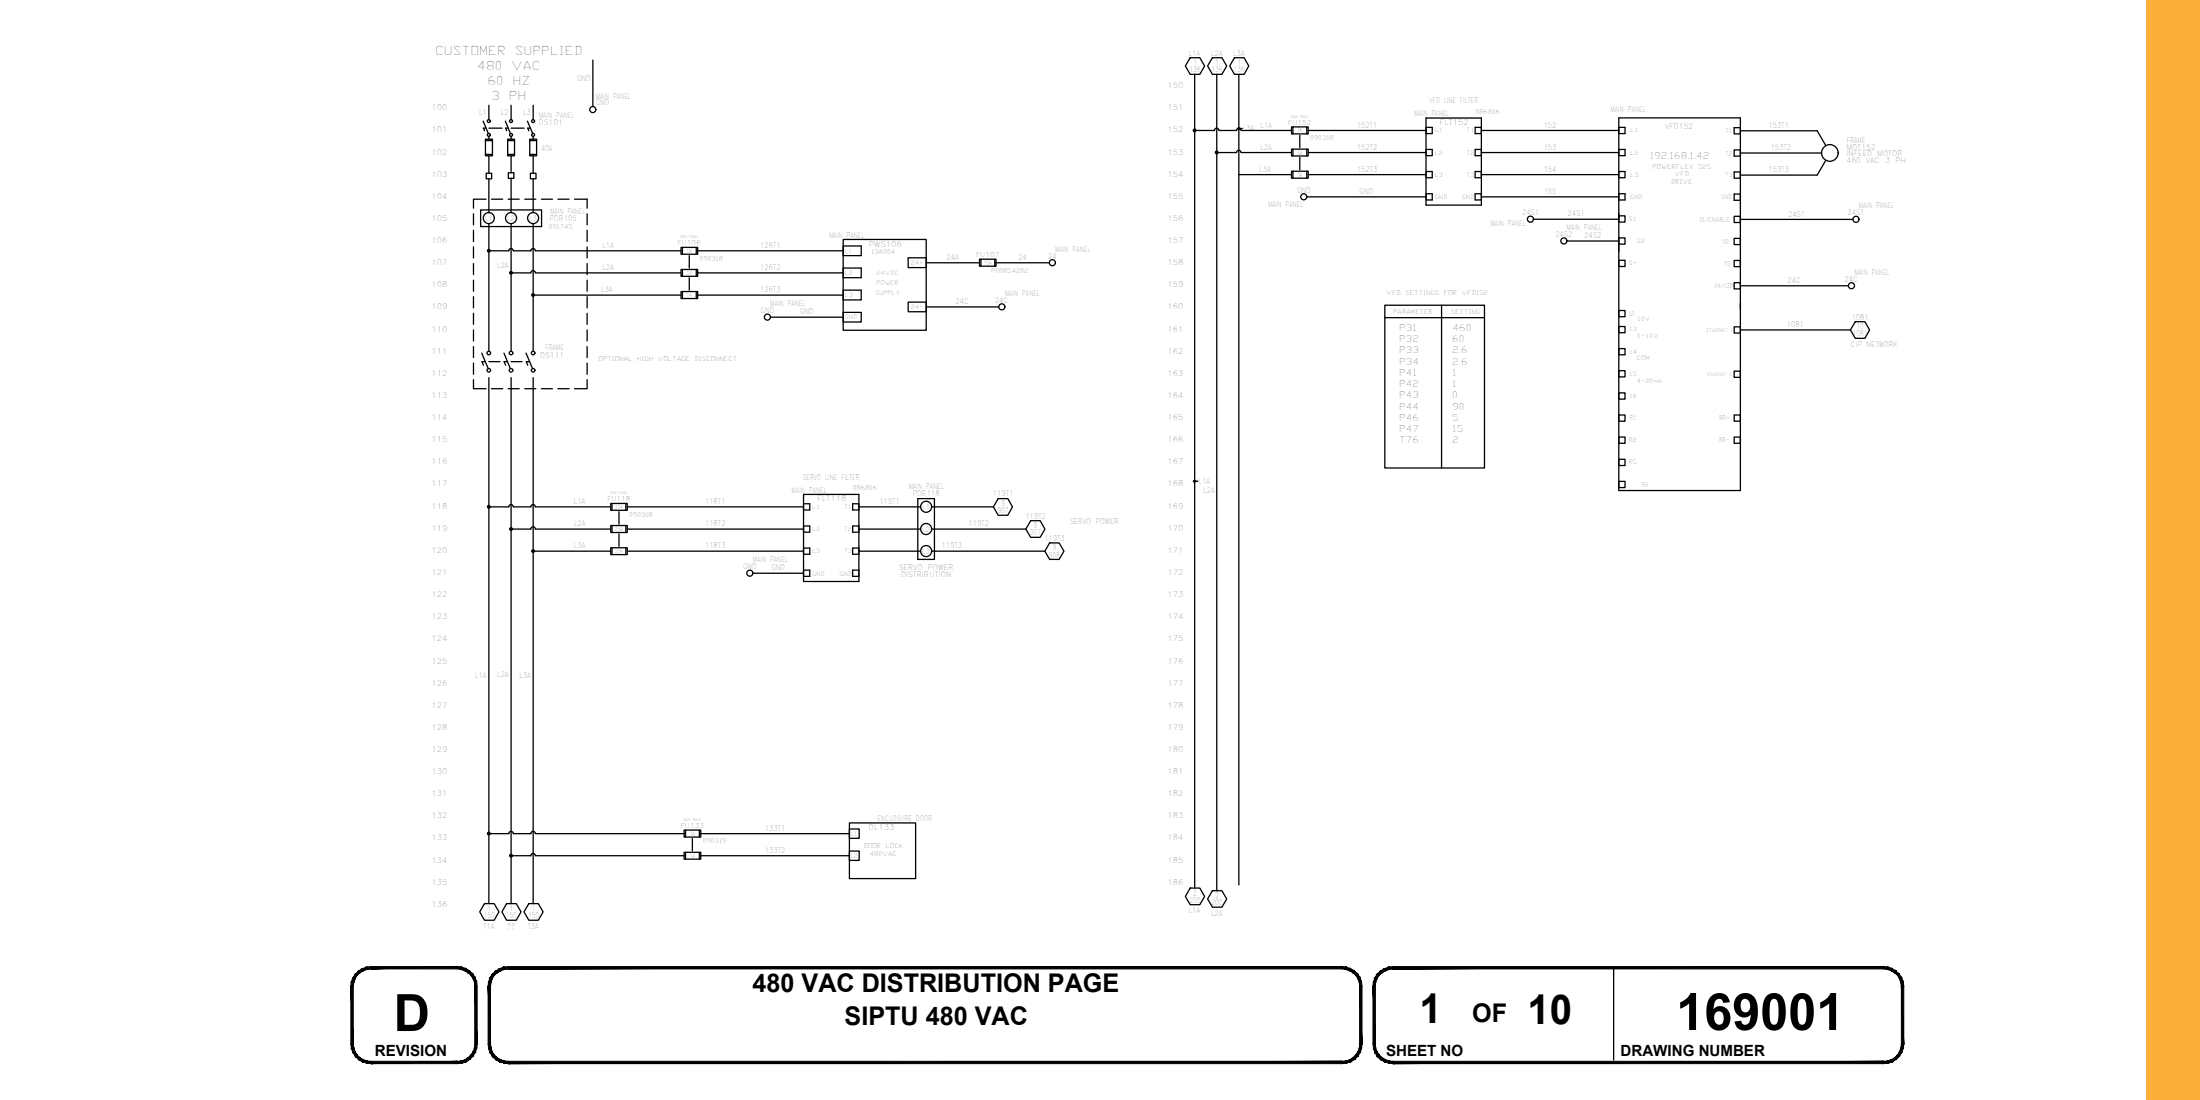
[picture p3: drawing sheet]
<svg xmlns="http://www.w3.org/2000/svg" width="432mm" height="216mm" viewBox="0 0 432 216" stroke-linecap="round" stroke-linejoin="round" font-family="sans-serif">
<!-- layer: Layer 1 -->
<path d="M421.2 0h10.6v215.9h-10.6z" fill="#fbb03b"/>
<g fill="#000">
<path d="M68.9 193.6l.4 11.4v-11.4zM68.9 193.6l.4 11.4h-.4z"/>
<path d="M72 189.8l.8-.1v.5zM72 189.8l.1 .5 .7-.1zM71.1 190.1l.9-.3 .1 .5zM71.1 190.1l.2 .4 .8-.2zM70.4 190.6l.7-.5 .2 .4zM70.4 190.6l.2 .3 .7-.4zM69.8 191.2l.6-.6 .2 .3zM69.8 191.2l.3 .2 .5-.5zM69.8 191.2l.3 .2-.8 .5zM69.3 191.9l.4 .2 .4-.7zM69.3 191.9l.4 .2-.7 .6zM69 192.7l.4 .1 .3-.7zM69 192.7l.4 .1-.5 .8zM69.4 192.8l-.5 .8h.4z"/>
<path d="M72.8 190.2h16.9v-.5zM72.8 189.7h16.9l-16.9 .5z"/>
<path d="M93.5 192.7l.2 .9h-.5zM93.1 192.8l.1 .8 .3-.9zM93.3 191.9l.2 .8-.4 .1zM92.9 192.1l.2 .7 .2-.9zM92.8 191.2l.5 .7-.4 .2zM92.4 191.4l.5 .7-.1-.9zM92.2 190.6l.6 .6-.4 .2zM92.2 190.6l-.3 .3 .5 .5zM91.4 190.1l.8 .5-.3 .3zM91.4 190.1l-.2 .4 .7 .4zM90.6 189.8l.8 .3-.2 .4zM90.6 189.8l-.1 .5 .7 .2zM89.7 189.7l.9 .1-.1 .5zM89.7 189.7v.5l.8 .1z"/>
<path d="M93.2 193.6l.5 11.4v-11.4zM93.2 193.6l.5 11.4h-.5z"/>
<path d="M95.8 193.6l.5 11.4v-11.4zM95.8 193.6l.5 11.4h-.5z"/>
<path d="M98.9 189.8l.9-.1v.5zM98.9 189.8l.1 .5 .8-.1zM98.1 190.1l.8-.3 .1 .5zM98.1 190.1l.2 .4 .7-.2zM97.3 190.6l.8-.5 .2 .4zM97.3 190.6l.3 .3 .7-.4zM96.6 191.2l.7-.6 .3 .3zM96.6 191.2l.4 .2 .6-.5zM96.6 191.2l.4 .2-.8 .5zM96.2 191.9l.4 .2 .4-.7zM96.2 191.9l.4 .2-.7 .6zM95.9 192.7l.5 .1 .2-.7zM95.9 192.7l.5 .1-.6 .8zM96.4 192.8l-.6 .8h.5z"/>
<path d="M99.8 190.2h163.6v-.5zM99.8 189.7h163.6l-163.6 .5z"/>
<path d="M267.2 192.7l.1 .9h-.4zM266.8 192.8l.1 .8 .3-.9zM267 191.9l.2 .8-.4 .1zM266.5 192.1l.3 .7 .2-.9zM266.5 191.2l.5 .7-.5 .2zM266.1 191.4l.4 .7v-.9zM265.9 190.6l.6 .6-.4 .2zM265.9 190.6l-.4 .3 .6 .5zM265.1 190.1l.8 .5-.4 .3zM265.1 190.1l-.2 .4 .6 .4zM264.2 189.8l.9 .3-.2 .4zM264.2 189.8l-.1 .5 .8 .2zM263.4 189.7l.8 .1-.1 .5zM263.4 189.7v.5l.7 .1z"/>
<path d="M266.9 193.6l.4 11.4v-11.4zM266.9 193.6l.4 11.4h-.4z"/>
<path d="M269.5 193.6l.4 11.4v-11.4zM269.5 193.6l.4 11.4h-.4z"/>
<path d="M272.6 189.8l.8-.1v.5zM272.6 189.8l.1 .5 .7-.1zM271.7 190.1l.9-.3 .1 .5zM271.7 190.1l.2 .4 .8-.2zM270.9 190.6l.8-.5 .2 .4zM270.9 190.6l.4 .3 .6-.4zM270.3 191.2l.6-.6 .4 .3zM270.3 191.2l.4 .2 .6-.5zM270.3 191.2l.4 .2-.9 .5zM269.8 191.9l.5 .2 .4-.7zM269.8 191.9l.5 .2-.7 .6zM269.6 192.7l.4 .1 .3-.7zM269.6 192.7l.4 .1-.5 .8zM270 192.8l-.5 .8h.4z"/>
<path d="M273.4 190.2h96.3v-.5zM273.4 189.7h96.3l-96.3 .5z"/>
<path d="M373.6 192.7l.1 .9h-.5zM373.1 192.8l.1 .8 .4-.9zM373.2 191.9l.4 .8-.5 .1zM372.8 192.1l.3 .7 .1-.9zM372.8 191.2l.4 .7-.4 .2zM372.5 191.4l.3 .7v-.9zM372.1 190.6l.7 .6-.3 .2zM372.1 190.6l-.2 .3 .6 .5zM371.4 190.1l.7 .5-.2 .3zM371.4 190.1l-.2 .4 .7 .4zM370.6 189.8l.8 .3-.2 .4zM370.6 189.8l-.1 .5 .7 .2zM369.7 189.7l.9 .1-.1 .5zM369.7 189.7v.5l.8 .1z"/>
<path d="M373.2 193.6l.5 11.4v-11.4zM373.2 193.6l.5 11.4h-.5z"/>
<path d="M68.9 205h.4l-.3 .8zM69.3 205l-.3 .8 .4-.1zM69 205.8l.4-.1-.1 .9zM69.4 205.7l-.1 .9 .4-.2zM69.3 206.6l.4-.2 .1 .9zM69.7 206.4l.1 .9 .3-.3zM69.8 207.3l.3-.3 .3 1zM70.1 207l.3 1 .2-.4zM70.6 207.6l.5 .8-.7-.4zM70.6 207.6l.5 .8 .2-.4zM71.3 208l.7 .7-.9-.3zM71.3 208l.7 .7 .1-.4zM72.1 208.3l.7 .5-.8-.1zM72.1 208.3l.7 .5v-.5z"/>
<path d="M89.7 208.3l.9 .4-.9 .1zM89.7 208.3l.9 .4-.1-.4zM90.5 208.3l.9 .1-.8 .3zM90.5 208.3l.9 .1-.2-.4zM91.2 208h1l-.8 .4zM91.2 208h1l-.3-.4zM91.9 207.6l.9-.3-.6 .7zM91.9 207.6l.9-.3-.4-.3zM92.4 207l.9-.4-.5 .7zM92.9 206.4l-.5 .6 .9-.4zM92.9 206.4l.6-.6-.2 .8zM93.1 205.7l-.2 .7 .6-.6zM93.7 205l-.2 .8-.4-.1zM93.2 205l-.1 .7 .6-.7z"/>
<path d="M72.8 208.8h16.9v-.5zM72.8 208.3h16.9l-16.9 .5z"/>
<path d="M95.8 205h.5l-.4 .8zM96.3 205l-.4 .8 .5-.1zM95.9 205.8l.5-.1-.2 .9zM96.4 205.7l-.2 .9 .4-.2zM96.2 206.6l.4-.2v.9zM96.6 206.4v.9l.4-.3zM96.6 207.3l.4-.3 .3 1zM97 207l.3 1 .3-.4zM97.6 207.6l.5 .8-.8-.4zM97.6 207.6l.5 .8 .2-.4zM98.3 208l.6 .7-.8-.3zM98.3 208l.6 .7 .1-.4zM99 208.3l.8 .5-.9-.1zM99 208.3l.8 .5v-.5z"/>
<path d="M263.4 208.3l.8 .4-.8 .1zM263.4 208.3l.8 .4-.1-.4zM264.1 208.3l1 .1-.9 .3zM264.1 208.3l1 .1-.2-.4zM264.9 208h1l-.8 .4zM264.9 208h1l-.4-.4zM265.5 207.6l1-.3-.6 .7zM265.5 207.6l1-.3-.4-.3zM266.1 207l.9-.4-.5 .7zM266.5 206.4l-.4 .6 .9-.4zM266.5 206.4l.7-.6-.2 .8zM266.8 205.7l-.3 .7 .7-.6zM267.3 205l-.1 .8-.4-.1zM266.9 205l-.1 .7 .5-.7z"/>
<path d="M99.8 208.8h163.6v-.5zM99.8 208.3h163.6l-163.6 .5z"/>
<path d="M269.5 205h.4l-.3 .8zM269.9 205l-.3 .8 .4-.1zM269.6 205.8l.4-.1-.2 .9zM270 205.7l-.2 .9 .5-.2zM269.8 206.6l.5-.2v.9zM270.3 206.4v.9l.4-.3zM270.3 207.3l.4-.3 .2 1zM270.7 207l.2 1 .4-.4zM271.3 207.6l.4 .8-.8-.4zM271.3 207.6l.4 .8 .2-.4zM271.9 208l.7 .7-.9-.3zM271.9 208l.7 .7 .1-.4zM272.7 208.3l.7 .5-.8-.1zM272.7 208.3l.7 .5v-.5z"/>
<path d="M369.7 208.3l.9 .4-.9 .1zM369.7 208.3l.9 .4-.1-.4zM370.5 208.3l.9 .1-.8 .3zM370.5 208.3l.9 .1-.2-.4zM371.2 208h.9l-.7 .4zM371.2 208h.9l-.2-.4zM371.9 207.6l.9-.3-.7 .7zM371.9 207.6l.9-.3-.3-.3zM372.5 207l.7-.4-.4 .7zM372.8 206.4l-.3 .6 .7-.4zM372.8 206.4l.8-.6-.4 .8zM373.1 205.7l-.3 .7 .8-.6zM373.7 205l-.1 .8-.5-.1zM373.2 205l-.1 .7 .6-.7z"/>
<path d="M273.4 208.8h96.3v-.5zM273.4 208.3h96.3l-96.3 .5z"/>
</g>
<g fill="none" stroke="#000" stroke-width=".2">
<path d="M68.9 193.6h.4v11.4zM68.9 193.6l.4 11.4h-.4zM69 192.7l.7-.6-.3 .7zM69 192.7l.4 .1-.5 .8zM69.3 191.9l.8-.5-.4 .7zM69.3 191.9l.4 .2-.7 .6zM69.4 192.8l-.1 .8h-.4zM69.8 191.2l.6-.6 .2 .3zM69.8 191.2l.8-.3-.5 .5zM69.8 191.2l.3 .2-.8 .5zM70.4 190.6l.7-.5 .2 .4zM70.4 190.6l.9-.1-.7 .4z"/>
<path d="M71.1 190.1l.9-.3 .1 .5zM71.1 190.1l1 .2-.8 .2zM72 189.8l.8-.1v.5zM72 189.8l.8 .4-.7 .1zM72.8 190.2l16.9-.5v.5zM72.8 189.7h16.9l-16.9 .5zM89.7 189.7l.9 .1-.1 .5zM89.7 189.7l.8 .6-.8-.1zM90.6 189.8l.8 .3-.2 .4zM90.6 189.8l.6 .7-.7-.2zM91.4 190.1l.8 .5-.3 .3zM91.4 190.1l.5 .8-.7-.4z"/>
<path d="M92.2 190.6l.6 .6-.4 .2zM92.2 190.6l.2 .8-.5-.5zM92.4 191.4l.4-.2 .1 .9zM92.8 191.2l.5 .7-.4 .2zM92.9 192.1l.4-.2-.2 .9zM93.1 192.8l.4-.1-.3 .9zM93.2 193.6h.5v11.4zM93.2 193.6l.5 11.4h-.5zM93.3 191.9l.2 .8-.4 .1zM93.5 192.7l.2 .9h-.5zM95.8 193.6h.5v11.4zM95.8 193.6l.5 11.4h-.5z"/>
<path d="M95.9 192.7l.7-.6-.2 .7zM95.9 192.7l.5 .1-.6 .8zM96.2 191.9l.8-.5-.4 .7zM96.2 191.9l.4 .2-.7 .6zM96.4 192.8l-.1 .8h-.5zM96.6 191.2l.7-.6 .3 .3zM96.6 191.2l1-.3-.6 .5zM96.6 191.2l.4 .2-.8 .5zM97.3 190.6l.8-.5 .2 .4zM97.3 190.6l1-.1-.7 .4zM98.1 190.1l.8-.3 .1 .5zM98.1 190.1l.9 .2-.7 .2z"/>
<path d="M98.9 189.8l.9-.1v.5zM98.9 189.8l.9 .4-.8 .1zM99.8 190.2l163.6-.5v.5zM99.8 189.7h163.6l-163.6 .5zM263.4 189.7l.8 .1-.1 .5zM263.4 189.7l.7 .6-.7-.1zM264.2 189.8l.9 .3-.2 .4zM264.2 189.8l.7 .7-.8-.2zM265.1 190.1l.8 .5-.4 .3zM265.1 190.1l.4 .8-.6-.4zM265.9 190.6l.6 .6-.4 .2zM265.9 190.6l.2 .8-.6-.5z"/>
<path d="M266.1 191.4l.4-.2v.9zM266.5 191.2l.5 .7-.5 .2zM266.5 192.1l.5-.2-.2 .9zM266.8 192.8l.4-.1-.3 .9zM266.9 193.6h.4v11.4zM266.9 193.6l.4 11.4h-.4zM267 191.9l.2 .8-.4 .1zM267.2 192.7l.1 .9h-.4zM269.5 193.6h.4v11.4zM269.5 193.6l.4 11.4h-.4zM269.6 192.7l.7-.6-.3 .7zM269.6 192.7l.4 .1-.5 .8z"/>
<path d="M269.8 191.9l.9-.5-.4 .7zM269.8 191.9l.5 .2-.7 .6zM270 192.8l-.1 .8h-.4zM270.3 191.2l.6-.6 .4 .3zM270.3 191.2l1-.3-.6 .5zM270.3 191.2l.4 .2-.9 .5zM270.9 190.6l.8-.5 .2 .4zM270.9 190.6l1-.1-.6 .4zM271.7 190.1l.9-.3 .1 .5zM271.7 190.1l1 .2-.8 .2zM272.6 189.8l.8-.1v.5zM272.6 189.8l.8 .4-.7 .1z"/>
<path d="M273.4 190.2l96.3-.5v.5zM273.4 189.7h96.3l-96.3 .5zM369.7 189.7l.9 .1-.1 .5zM369.7 189.7l.8 .6-.8-.1zM370.6 189.8l.8 .3-.2 .4zM370.6 189.8l.6 .7-.7-.2zM371.4 190.1l.7 .5-.2 .3zM371.4 190.1l.5 .8-.7-.4zM372.1 190.6l.7 .6-.3 .2zM372.1 190.6l.4 .8-.6-.5zM372.5 191.4l.3-.2v.9zM372.8 191.2l.4 .7-.4 .2z"/>
<path d="M372.8 192.1l.4-.2-.1 .9zM373.1 192.8l.5-.1-.4 .9zM373.2 193.6h.5v11.4zM373.2 193.6l.5 11.4h-.5zM373.2 191.9l.4 .8-.5 .1zM373.6 192.7l.1 .9h-.5zM68.9 205h.4l-.3 .8zM69 205.8l.4-.1-.1 .9zM69.3 206.6l.4-.2 .1 .9zM69.3 205l.1 .7-.4 .1zM69.4 205.7l.3 .7-.4 .2zM69.7 206.4l.4 .6-.3 .3z"/>
<path d="M69.8 207.3l.3-.3 .3 1zM70.1 207l.5 .6-.2 .4zM70.6 207.6l.5 .8-.7-.4zM70.6 207.6l.7 .4-.2 .4zM71.3 208l.7 .7-.9-.3zM71.3 208l.8 .3-.1 .4zM72.1 208.3l.7 .5-.8-.1zM72.1 208.3h.7v.5zM72.8 208.8l16.9-.5v.5zM72.8 208.3h16.9l-16.9 .5zM89.7 208.3l.9 .4-.9 .1zM89.7 208.3h.8l.1 .4z"/>
<path d="M90.5 208.3l.9 .1-.8 .3zM90.5 208.3l.7-.3 .2 .4zM91.2 208h1l-.8 .4zM91.2 208l.7-.4 .3 .4zM91.9 207.6l.9-.3-.6 .7zM91.9 207.6l.5-.6 .4 .3zM92.4 207l.9-.4-.5 .7zM92.9 206.4l.4 .2-.9 .4zM92.9 206.4l.6-.6-.2 .8zM93.1 205.7l.4 .1-.6 .6zM93.2 205h.5l-.6 .7zM93.7 205l-.2 .8-.4-.1z"/>
<path d="M95.8 205h.5l-.4 .8zM95.9 205.8l.5-.1-.2 .9zM96.2 206.6l.4-.2v.9zM96.3 205l.1 .7-.5 .1zM96.4 205.7l.2 .7-.4 .2zM96.6 206.4l.4 .6-.4 .3zM96.6 207.3l.4-.3 .3 1zM97 207l.6 .6-.3 .4zM97.6 207.6l.5 .8-.8-.4zM97.6 207.6l.7 .4-.2 .4zM98.3 208l.6 .7-.8-.3zM98.3 208l.7 .3-.1 .4z"/>
<path d="M99 208.3l.8 .5-.9-.1zM99 208.3h.8v.5zM99.8 208.8l163.6-.5v.5zM99.8 208.3h163.6l-163.6 .5zM263.4 208.3l.8 .4-.8 .1zM263.4 208.3h.7l.1 .4zM264.1 208.3l1 .1-.9 .3zM264.1 208.3l.8-.3 .2 .4zM264.9 208h1l-.8 .4zM264.9 208l.6-.4 .4 .4zM265.5 207.6l1-.3-.6 .7zM265.5 207.6l.6-.6 .4 .3z"/>
<path d="M266.1 207l.9-.4-.5 .7zM266.5 206.4l.5 .2-.9 .4zM266.5 206.4l.7-.6-.2 .8zM266.8 205.7l.4 .1-.7 .6zM266.9 205h.4l-.5 .7zM267.3 205l-.1 .8-.4-.1zM269.5 205h.4l-.3 .8zM269.6 205.8l.4-.1-.2 .9zM269.8 206.6l.5-.2v.9zM269.9 205l.1 .7-.4 .1zM270 205.7l.3 .7-.5 .2zM270.3 206.4l.4 .6-.4 .3z"/>
<path d="M270.3 207.3l.4-.3 .2 1zM270.7 207l.6 .6-.4 .4zM271.3 207.6l.4 .8-.8-.4zM271.3 207.6l.6 .4-.2 .4zM271.9 208l.7 .7-.9-.3zM271.9 208l.8 .3-.1 .4zM272.7 208.3l.7 .5-.8-.1zM272.7 208.3h.7v.5zM273.4 208.8l96.3-.5v.5zM273.4 208.3h96.3l-96.3 .5zM369.7 208.3l.9 .4-.9 .1zM369.7 208.3h.8l.1 .4z"/>
<path d="M370.5 208.3l.9 .1-.8 .3zM370.5 208.3l.7-.3 .2 .4zM371.2 208h.9l-.7 .4zM371.2 208l.7-.4 .2 .4zM371.9 207.6l.9-.3-.7 .7zM371.9 207.6l.6-.6 .3 .3zM372.5 207l.7-.4-.4 .7zM372.8 206.4l.4 .2-.7 .4zM372.8 206.4l.8-.6-.4 .8zM373.1 205.7l.5 .1-.8 .6zM373.2 205h.5l-.6 .7zM373.7 205l-.1 .8-.5-.1z"/>
</g>
<g fill="none" stroke="#000" stroke-width=".25">
<path d="M116.4 11.8v9.1M233.6 11.3h1.9l.9 1.6-.9 1.7h-1.9l-.9-1.7zM234.5 14.6v159.7M238 11.3h1.8l1 1.6-1 1.7h-1.8l-1-1.7zM238.8 14.6v160.2M242.3 11.3h1.9l.9 1.6-.9 1.7h-1.9l-.9-1.7zM243.2 14.6v159.1M94.8 23.8l1.1 2.4M95.3 27.3h1.4v3.3h-1.4zM95.3 27.6h1.4M95.3 30.3h1.4M95.4 39.1h-2.5v1.8"/>
<path d="M95.4 25.2h-.5l.2 .5M95.4 34h1.1v1.1h-1.1zM96 20.7v2.8M96 26.8v.5M96 30.6v3.4M96 35.1v6.7M96 25.2h2.5M96.5 39.1h2.2M99.2 23.8l1 2.4M99.6 27.3h1.4v3.3h-1.4zM99.6 27.6h1.4M99.6 30.3h1.4"/>
<path d="M99.7 25.2h-.5l.3 .5M99.7 39.1h2.2M99.8 33.9h1.1v1.1h-1.1zM100.3 20.7v2.8M100.3 26.8v.5M100.3 30.6v3.3M100.3 35v6.8M100.3 25.2h2.6M103 39.1h2.2M103.5 23.8l1.1 2.4M104 27.6h1.3M104 30.3h1.3"/>
<path d="M104 27.3h1.3v3.3h-1.3zM104.1 25.2h-.5l.2 .5M104.1 34h1.1v1.1h-1.1zM104.6 20.7v2.8M104.6 26.8v.5M104.6 30.6v3.4M104.6 35.1v6.7M106.3 39.1h2.1M109.5 39.1h2.2M112.8 39.1h2.4v1.8M234.5 25.6h3.9a.44 .44 0 0 1 .4-.4 .44 .44 0 0 1 .4 .4h3.5M238.8 29.9h3.9"/>
<path d="M242.7 25.6a.44 .44 0 0 1 .4-.4 .44 .44 0 0 1 .5 .4M242.7 29.9a.44 .44 0 0 1 .4-.4 .44 .44 0 0 1 .5 .4M243.2 34.3h10.3M243.6 25.6h9.9M243.6 29.9h9.9M243.8 25.2l-.8-.1-.1 .1 .1 .2 .4-.1M253.5 24.9h3.3v1.4h-3.3zM253.5 29.3h3.3v1.3h-3.3zM253.5 33.6h3.3v1.4h-3.3zM253.8 24.9v1.4M253.8 29.3v1.3M253.8 33.6v1.4"/>
<path d="M255.1 26.6v2.4M255.1 30.9v2.4M256.5 24.9v1.4M256.5 29.3v1.3M256.5 33.6v1.4M256.5 38.6h23.4M256.8 25.6h23.1M256.8 29.9h23.1M256.8 34.3h23.1M279.9 23.2h10.9v17.1h-10.9zM279.9 38h1.2v1.2h-1.2zM279.9 29.3h1.2v1.3h-1.2z"/>
<path d="M279.9 33.7h1.2v1.2h-1.2zM279.9 25h1.2v1.2h-1.2M290.8 38.6h26.9M290.8 25.6h26.9M290.8 29.9h26.9M290.8 34.3h26.9M290.8 33.7h-1.3v1.2h1.3M290.8 29.3h-1.3v1.3h1.3M290.8 38h-1.3v1.2h1.3M290.8 25h-1.3v1.2h1.3M317.7 25h1.2v1.2h-1.2zM317.7 33.7h1.2v1.2h-1.2z"/>
<path d="M317.7 29.3h1.2v1.3h-1.2M317.7 38h1.2v1.2h-1.2M317.7 23.1h23.9v73.2h-23.9zM340.4 25.1h1.2v1.2h-1.2zM340.4 33.8h1.2v1.2h-1.2zM340.4 29.4h1.2v1.2h-1.2zM341.6 30h15.9M341.6 25.7h15.1l1.7 2.9M341.6 38.1h-1.2v1.2h1.2M358.4 31.4l-1.7 3h-15.1M92.9 42v2.1M92.9 45.2v2.2"/>
<path d="M92.9 48.5v2.1M92.9 51.7v2.2M92.9 55v2.2M92.9 58.2v2.2M94.3 41.2h12v3.3h-12zM96 43.9v25.1M96 49.2h3.9M99.9 49.2a.44 .44 0 0 1 .4-.4 .44 .44 0 0 1 .4 .4h3.5M100.3 43.9v25.1M100.3 53.6h3.9M104.2 49.2a.44 .44 0 0 1 .4-.4 .44 .44 0 0 1 .5 .4h28.6M104.2 53.5a.44 .44 0 0 1 .4-.4 .44 .44 0 0 1 .5 .4"/>
<path d="M104.6 43.9v25.1M104.6 57.9h29.1M105.1 53.6h28.6M115.2 42v2.1M115.2 45.2v2.2M115.2 48.5v2.1M115.2 51.7v2.2M115.2 55v2.2M115.2 58.2v2.2M133.7 48.6h3.2v1.3h-3.2zM133.7 52.9h3.2v1.3h-3.2zM133.7 57.2h3.2v1.4h-3.2z"/>
<path d="M133.9 48.6v1.3M133.9 52.9v1.3M133.9 57.2v1.4M135.3 50.2v2.4M135.3 54.5v2.4M136.7 48.6v1.3M136.7 52.9v1.3M136.7 57.2v1.4M136.9 49.2h28.6M136.9 53.6h28.6M136.9 57.9h28.6M165.5 47h16.3v17.8h-16.3z"/>
<path d="M165.5 56.9h3.5v2h-3.5zM165.5 48.3h3.5v1.9h-3.5zM165.5 52.6h3.5v1.9h-3.5zM178.2 59.3h3.6v1.9h-3.6zM178.2 50.6h3.6v1.9h-3.6zM181.8 51.6h10.5M192.3 50.9h3.2v1.3h-3.2zM192.5 50.9v1.3M195.2 50.9v1.3M195.5 51.6h10.5M271.8 59.9h19.6v32h-19.6zM282.9 59.9v32"/>
<path d="M301 43h16.7M307.6 47.3h10.1M317.7 51.1h1.2v1.2h-1.2zM317.7 46.7h1.2v1.2h-1.2zM317.7 42.4h1.2v1.2h-1.2zM340.4 55.5h1.2v1.2h-1.2zM340.4 51.1h1.2v1.2h-1.2zM341.6 42.5h-1.2v1.2h1.2M341.6 46.8h-1.2v1.2h1.2M341.6 43.1h22.1M341.6 56.1h21.2M92.9 61.5v2.2"/>
<path d="M92.9 64.8v2.1M92.9 68v2.2M92.9 71.3v2.2M92.9 74.5v1.8h2.5M94.5 69.3l1.3 3.1M95.2 71h-.6l.3 .7M96 74.1v103.3M96 71h2.1M96.5 76.3h2.2M98.9 69.3l1.3 3.1M99.6 71h-.7l.3 .7M99.7 76.3h2.2"/>
<path d="M100.3 74.1v103.3M100.3 71h2.2M103 76.3h2.2M103.2 69.3l1.3 3.1M103.9 71h-.6l.3 .7M104.6 74.1v103.3M106.3 76.3h2.1M109.5 76.3h2.2M115.2 74.5v1.8h-2.4M115.2 61.5v2.2M115.2 64.8v2.1M115.2 68v2.2"/>
<path d="M115.2 71.3v2.2M151.2 62.3h14.3M165.5 61.3h3.5v1.9h-3.5zM181.8 60.2h14.2M271.8 62.3h19.6M317.7 77.1h1.2v1.2h-1.2zM317.7 72.8h1.2v1.2h-1.2zM317.7 68.4h1.2v1.2h-1.2zM317.7 64.1h1.2v1.2h-1.2zM317.7 60.9h1.2v1.3h-1.2zM340.4 64.1h1.2v1.3h-1.2zM340.4 72.8h1.2v1.3h-1.2z"/>
<path d="M341.6 64.8h21.6M364.1 63.1h1.9l.9 1.7-.9 1.6h-1.9l-.9-1.6zM96 99.5h3.9M99.9 99.5a.44 .44 0 0 1 .4-.5 .44 .44 0 0 1 .4 .5h3.5M104.2 99.5a.44 .44 0 0 1 .4-.5 .44 .44 0 0 1 .5 .5h14.8M119.9 98.8h3.2v1.4h-3.2zM120.1 98.8v1.4M122.8 98.8v1.4M123.1 99.5h34.6M157.7 97h10.9v17.1h-10.9zM157.7 98.9h1.2v1.2h-1.2M168.6 99.5h12.1"/>
<path d="M168.6 98.9h-1.2v1.2h1.2M180.1 97.9h3.3v11.9h-3.3zM182.9 99.5h12.1M195.9 97.9h1.9l.9 1.6-.9 1.6h-1.9l-.9-1.6zM235.1 94.4l-.5-.1-.4 .1 .1 .2 .4-.1M317.7 90.1h1.2v1.3h-1.2zM317.7 85.8h1.2v1.2h-1.2zM317.7 81.4h1.2v1.3h-1.2zM317.7 94.5h1.2v1.2h-1.2zM340.4 85.8h1.2v1.2h-1.2zM340.4 81.4h1.2v1.3h-1.2zM100.3 103.8h3.9"/>
<path d="M104.2 103.8a.44 .44 0 0 1 .4-.4 .44 .44 0 0 1 .5 .4h14.8M104.6 108.2h15.3M119.9 103.1h3.2v1.4h-3.2zM119.9 107.5h3.2v1.4h-3.2zM120.1 103.1v1.4M120.1 107.5v1.4M121.5 100.4v2.5M121.5 104.8v2.4M122.8 103.1v1.4M122.8 107.5v1.4M123.1 103.8h34.6M123.1 108.2h34.6"/>
<path d="M147.8 112.5h9.9M157.7 111.9h1.2v1.2h-1.2zM157.7 103.2h1.2v1.3h-1.2zM157.7 107.6h1.2v1.2h-1.2zM168.6 103.8h12.1M168.6 108.2h12.1M168.6 103.2h-1.2v1.3h1.2M168.6 107.6h-1.2v1.2h1.2M168.6 111.9h-1.2v1.2h1.2M182.9 103.8h18.4M182.9 108.2h22.2M202.3 102.2h1.9l.9 1.6-.9 1.7h-1.9l-1-1.7z"/>
<path d="M206 106.6h1.9l.9 1.6-.9 1.6h-1.9l-.9-1.6zM95.1 177.4h1.9l.9 1.6-.9 1.6h-1.9l-.9-1.6zM96 163.6h3.9M99.4 177.4h1.9l1 1.6-1 1.6h-1.9l-.9-1.6zM99.9 163.6a.44 .44 0 0 1 .4-.4 .44 .44 0 0 1 .4 .4M100.3 168h3.9M100.7 163.6h3.5M103.8 177.4h1.9l.9 1.6-.9 1.6h-1.9l-1-1.6zM104.2 163.6a.44 .44 0 0 1 .4-.4 .44 .44 0 0 1 .5 .4M104.2 167.9a.44 .44 0 0 1 .4-.4 .44 .44 0 0 1 .5 .4l29.2 .1M105.1 163.6h29.2M134.3 162.9h3.2v1.4h-3.2z"/>
<path d="M134.3 167.3h3.2v1.3h-3.2zM134.6 162.9v1.4M134.6 167.3v1.3M135.9 164.6v2.4M137.3 162.9v1.4M137.3 167.3v1.3M137.5 163.6h29.2M137.5 168h29.2M166.7 162.7h1.9v1.8h-1.9zM166.7 161.5h13v10.9h-13zM166.7 167h1.9v1.9h-1.9zM233.6 174.3h1.9l.9 1.7-.9 1.6h-1.9l-.9-1.6z"/>
<path d="M238 174.8h1.8l1 1.6-1 1.7h-1.8l-1-1.7zM316.7 190v18.1"/>
<circle cx="95.9" cy="26.5" r=".29"/>
<circle cx="95.9" cy="23.8" r=".29"/>
<circle cx="100.3" cy="23.8" r=".29"/>
<circle cx="100.3" cy="26.5" r=".29"/>
<circle cx="104.6" cy="26.5" r=".29"/>
<circle cx="104.6" cy="23.8" r=".29"/>
<circle cx="116.4" cy="21.5" r=".6"/>
<circle cx="234.5" cy="25.6" r=".17"/>
<circle cx="234.5" cy="25.6" r=".26"/>
<circle cx="234.5" cy="25.6" r=".08"/>
<circle cx="238.8" cy="29.9" r=".17"/>
<circle cx="238.8" cy="29.9" r=".08"/>
<circle cx="238.8" cy="29.9" r=".26"/>
<circle cx="255.9" cy="38.6" r=".6"/>
<circle cx="359.1" cy="30" r="1.63"/>
<circle cx="95.9" cy="42.8" r="1.08"/>
<circle cx="95.9" cy="49.2" r=".17"/>
<circle cx="95.9" cy="49.2" r=".26"/>
<circle cx="95.9" cy="49.2" r=".08"/>
<circle cx="100.3" cy="42.8" r="1.08"/>
<circle cx="100.3" cy="53.5" r=".17"/>
<circle cx="100.3" cy="53.5" r=".26"/>
<circle cx="100.3" cy="53.5" r=".08"/>
<circle cx="104.6" cy="42.8" r="1.08"/>
<circle cx="104.6" cy="57.9" r=".17"/>
<circle cx="104.6" cy="57.9" r=".08"/>
<circle cx="104.6" cy="57.9" r=".26"/>
<circle cx="206.5" cy="51.6" r=".6"/>
<circle cx="300.4" cy="43" r=".6"/>
<circle cx="306.9" cy="47.3" r=".6"/>
<circle cx="363.4" cy="56.1" r=".6"/>
<circle cx="364.3" cy="43" r=".6"/>
<circle cx="95.9" cy="69.3" r=".35"/>
<circle cx="95.9" cy="72.7" r=".35"/>
<circle cx="100.3" cy="72.7" r=".35"/>
<circle cx="100.3" cy="69.3" r=".35"/>
<circle cx="104.6" cy="69.3" r=".35"/>
<circle cx="104.6" cy="72.7" r=".35"/>
<circle cx="150.6" cy="62.2" r=".6"/>
<circle cx="196.6" cy="60.2" r=".6"/>
<circle cx="95.9" cy="99.5" r=".17"/>
<circle cx="95.9" cy="99.5" r=".26"/>
<circle cx="95.9" cy="99.5" r=".08"/>
<circle cx="181.8" cy="99.5" r="1.08"/>
<circle cx="100.3" cy="103.8" r=".17"/>
<circle cx="100.3" cy="103.8" r=".26"/>
<circle cx="100.3" cy="103.8" r=".08"/>
<circle cx="104.6" cy="108.2" r=".17"/>
<circle cx="104.6" cy="108.2" r=".08"/>
<circle cx="104.6" cy="108.2" r=".26"/>
<circle cx="147.2" cy="112.5" r=".6"/>
<circle cx="181.8" cy="103.8" r="1.08"/>
<circle cx="181.8" cy="108.2" r="1.08"/>
<circle cx="95.9" cy="163.6" r=".17"/>
<circle cx="95.9" cy="163.6" r=".26"/>
<circle cx="95.9" cy="163.6" r=".08"/>
<circle cx="100.3" cy="167.9" r=".17"/>
<circle cx="100.3" cy="167.9" r=".26"/>
<circle cx="100.3" cy="167.9" r=".08"/>
</g>
<g font-size="10.1">
<text x="77.3" y="202.4">D</text>
<text x="329" y="202.2">169001</text>
</g>
<g font-size="8.1">
<text x="278.6" y="200.8">1</text>
<text x="299.8" y="200.9">10</text>
</g>
<g font-size="5.1">
<text x="147.7" y="194.8">480 VAC DISTRIBUTION PAGE</text>
<text x="165.8" y="201.1">SIPTU 480 VAC</text>
<text x="288.9" y="200.6">OF</text>
</g>
<g font-size="3">
<text x="73.6" y="207.2">REVISION</text>
<text x="272" y="207.2">SHEET NO</text>
<text x="318.1" y="207.2">DRAWING NUMBER</text>
</g>
<g font-size="2.4">
<text x="85.4" y="10.8">CUSTOMER</text>
<text x="101" y="10.8">SUPPLIED</text>
<text x="93.7" y="13.7">480</text>
<text x="95.7" y="16.7">60</text>
<text x="100.3" y="13.7">VAC</text>
<text x="100.6" y="16.7">HZ</text>
<text x="96.4" y="19.6">3</text>
<text x="99.9" y="19.6">PH</text>
</g>
<g font-size="1.8">
<text x="323.8" y="31.3">192.168.1.42</text>
<text x="274.6" y="65">P31</text>
<text x="285.1" y="65">460</text>
<text x="274.6" y="67.2">P32</text>
<text x="274.6" y="69.3">P33</text>
<text x="274.6" y="71.6">P34</text>
<text x="285" y="67.2">60</text>
<text x="285" y="69.3">2.6</text>
<text x="285" y="71.6">2.6</text>
<text x="274.6" y="73.8">P41</text>
<text x="274.6" y="76">P42</text>
<text x="285" y="73.8">1</text>
<text x="285" y="76">1</text>
<text x="274.6" y="78.2">P43</text>
<text x="274.6" y="80.4">P44</text>
<text x="274.6" y="82.6">P46</text>
<text x="285" y="78.2">0</text>
<text x="285" y="80.4">90</text>
<text x="285" y="82.6">5</text>
<text x="274.6" y="87">T76</text>
<text x="274.6" y="84.9">P47</text>
<text x="285" y="84.9">15</text>
<text x="285" y="87">2</text>
</g>
<g font-size="1.5">
<text x="233.3" y="10.9">L1A</text>
<text x="237.7" y="10.9">L2A</text>
<text x="242" y="10.9">L3A</text>
<text x="113.3" y="15.9">GND</text>
<text x="229.2" y="17.3">150</text>
<text x="233.4" y="14.2">136</text>
<text x="234.2" y="12.8">1</text>
<text x="237.8" y="14.2">136</text>
<text x="238.5" y="12.8">1</text>
<text x="242.1" y="14.2">136</text>
<text x="242.9" y="12.8">1</text>
<text x="84.7" y="21.6">100</text>
<text x="98.4" y="22.6">L2</text>
<text x="102.7" y="22.6">L3</text>
<text x="105.7" y="23.2">MAIN PANEL</text>
<text x="116.9" y="20.7">GND</text>
<text x="116.9" y="19.4">MAIN PANEL</text>
<text x="229.2" y="21.6">151</text>
<text x="277.5" y="22.8">MAIN PANEL</text>
<text x="280.5" y="20.2">VFD LINE FILTER</text>
<text x="316.1" y="22.1">MAIN PANEL</text>
<text x="84.7" y="26">101</text>
<text x="105.7" y="24.6">DS101</text>
<text x="106.3" y="29.6">40A</text>
<text x="229.2" y="26">152</text>
<text x="243.9" y="25.8">L3A</text>
<text x="247.4" y="25.1">L1A</text>
<text x="247.4" y="29.4">L2A</text>
<text x="266.3" y="25.1">152T1</text>
<text x="266.3" y="29.4">152T2</text>
<text x="282.5" y="24.4">FLT152</text>
<text x="303" y="29.4">153</text>
<text x="303" y="25.1">152</text>
<text x="326.9" y="25.4">VFD152</text>
<text x="347.1" y="25.2">153T1</text>
<text x="347.5" y="29.5">153T2</text>
<text x="362.4" y="29.4">MOT152</text>
<text x="362.5" y="28">FRAME</text>
<text x="84.7" y="30.3">102</text>
<text x="84.7" y="34.7">103</text>
<text x="229.2" y="30.3">153</text>
<text x="229.2" y="34.7">154</text>
<text x="247.2" y="33.8">L3A</text>
<text x="266.3" y="33.8">152T3</text>
<text x="303" y="33.8">154</text>
<text x="347.1" y="33.8">153T3</text>
<text x="362.4" y="30.7">INFEED MOTOR</text>
<text x="362.4" y="32.1">460 VAC 3 PH</text>
<text x="84.7" y="39">104</text>
<text x="229.2" y="39">155</text>
<text x="248.9" y="40.7">MAIN PANEL</text>
<text x="254.6" y="37.8">GND</text>
<text x="266.9" y="38.1">GND</text>
<text x="303" y="38.1">155</text>
<text x="364.8" y="40.9">MAIN PANEL</text>
<text x="84.7" y="43.4">105</text>
<text x="84.7" y="47.7">106</text>
<text x="95.2" y="43.4">L1</text>
<text x="99.6" y="43.4">L2</text>
<text x="103.9" y="43.4">L3</text>
<text x="107.9" y="43.4">PDB105</text>
<text x="108" y="42">MAIN PANEL</text>
<text x="162.7" y="46.6">MAIN PANEL</text>
<text x="229.2" y="43.4">156</text>
<text x="229.2" y="47.7">157</text>
<text x="292.6" y="44.4">MAIN PANEL</text>
<text x="298.7" y="42.2">24S1</text>
<text x="305.3" y="46.5">24S2</text>
<text x="307.5" y="45.1">MAIN PANEL</text>
<text x="307.7" y="42.5">24S1</text>
<text x="311" y="46.8">24S2</text>
<text x="351" y="42.5">24S1</text>
<text x="362.6" y="42.2">24S1</text>
<text x="84.7" y="52.1">107</text>
<text x="97.6" y="52.5">L2A</text>
<text x="118.3" y="48.7">L1A</text>
<text x="118.3" y="53">L2A</text>
<text x="149.2" y="48.7">126T1</text>
<text x="149.2" y="53">126T2</text>
<text x="170.5" y="48.4">PWS106</text>
<text x="185.8" y="51">24A</text>
<text x="199.9" y="51">24</text>
<text x="205.7" y="50.8">24</text>
<text x="207.1" y="49.4">MAIN PANEL</text>
<text x="229.2" y="52.1">158</text>
<text x="364" y="53.9">MAIN PANEL</text>
<text x="84.7" y="56.4">108</text>
<text x="118" y="57.4">L3A</text>
<text x="149.2" y="57.4">126T3</text>
<text x="187.6" y="59.7">24C</text>
<text x="195.3" y="59.4">24C</text>
<text x="197.2" y="58.1">MAIN PANEL</text>
<text x="229.2" y="56.4">159</text>
<text x="350.8" y="55.5">24C</text>
<text x="362.1" y="55.3">24C</text>
<text x="84.7" y="60.7">109</text>
<text x="84.7" y="65.1">110</text>
<text x="149.3" y="61.4">GND</text>
<text x="151.2" y="60.1">MAIN PANEL</text>
<text x="157" y="61.7">GND</text>
<text x="229.2" y="60.7">160</text>
<text x="229.2" y="65.1">161</text>
<text x="350.7" y="64.2">1081</text>
<text x="363.4" y="62.7">1081</text>
<text x="364.4" y="64.6">10</text>
<text x="84.7" y="69.4">111</text>
<text x="106" y="70.3">DS111</text>
<text x="107" y="68.8">FRAME</text>
<text x="229.2" y="69.4">162</text>
<text x="363.2" y="68.1">CIP NETWORK</text>
<text x="363.6" y="66">1081</text>
<text x="84.7" y="73.8">112</text>
<text x="229.2" y="73.8">163</text>
<text x="84.7" y="78.1">113</text>
<text x="84.7" y="82.5">114</text>
<text x="229.2" y="78.1">164</text>
<text x="229.2" y="82.5">165</text>
<text x="84.7" y="86.8">115</text>
<text x="229.2" y="86.8">166</text>
<text x="84.7" y="91.2">116</text>
<text x="84.7" y="95.5">117</text>
<text x="157.6" y="94.1">SERVO LINE FILTER</text>
<text x="178.4" y="96">MAIN PANEL</text>
<text x="229.2" y="91.2">167</text>
<text x="229.2" y="95.5">168</text>
<text x="235.2" y="95">L1A</text>
<text x="84.7" y="99.8">118</text>
<text x="112.6" y="98.9">L1A</text>
<text x="138.4" y="98.9">118T1</text>
<text x="155.4" y="96.7">MAIN PANEL</text>
<text x="160.4" y="98.4">FLT118</text>
<text x="172.6" y="98.9">119T1</text>
<text x="179.1" y="97.3">PDB118</text>
<text x="181" y="100">L1</text>
<text x="194.9" y="97.4">119T1</text>
<text x="195.8" y="100.7">907</text>
<text x="196.5" y="99.3">9</text>
<text x="201.3" y="101.8">119T2</text>
<text x="229.2" y="99.8">169</text>
<text x="236.2" y="96.8">L2A</text>
<text x="84.7" y="104.2">119</text>
<text x="112.6" y="107.6">L3A</text>
<text x="112.7" y="103.3">L2A</text>
<text x="138.4" y="103.3">118T2</text>
<text x="138.4" y="107.6">118T3</text>
<text x="181" y="104.4">L2</text>
<text x="184.8" y="107.6">119T3</text>
<text x="190.1" y="103.3">119T2</text>
<text x="202.1" y="105.1">907</text>
<text x="202.9" y="103.7">9</text>
<text x="205" y="106.1">119T3</text>
<text x="210" y="102.8">SERVO POWER</text>
<text x="229.2" y="104.2">170</text>
<text x="84.7" y="108.5">120</text>
<text x="84.7" y="112.8">121</text>
<text x="145.8" y="111.7">GND</text>
<text x="147.7" y="110.3">MAIN PANEL</text>
<text x="151.4" y="112">GND</text>
<text x="176.4" y="111.9">SERVO POWER</text>
<text x="176.8" y="113.2">DISTRIBUTION</text>
<text x="181" y="108.7">L3</text>
<text x="205.8" y="109.4">908</text>
<text x="206.6" y="108">9</text>
<text x="229.2" y="108.5">171</text>
<text x="229.2" y="112.8">172</text>
<text x="84.7" y="117.2">122</text>
<text x="229.2" y="117.2">173</text>
<text x="84.7" y="121.5">123</text>
<text x="84.7" y="125.9">124</text>
<text x="229.2" y="121.5">174</text>
<text x="229.2" y="125.9">175</text>
<text x="84.7" y="130.2">125</text>
<text x="229.2" y="130.2">176</text>
<text x="84.7" y="134.6">126</text>
<text x="93.3" y="133">L1A</text>
<text x="97.6" y="133">L2A</text>
<text x="102" y="133">L3A</text>
<text x="229.2" y="134.6">177</text>
<text x="84.7" y="138.9">127</text>
<text x="84.7" y="143.3">128</text>
<text x="229.2" y="138.9">178</text>
<text x="229.2" y="143.3">179</text>
<text x="84.7" y="147.6">129</text>
<text x="229.2" y="147.6">180</text>
<text x="84.7" y="151.9">130</text>
<text x="229.2" y="151.9">181</text>
<text x="84.7" y="156.3">131</text>
<text x="84.7" y="160.6">132</text>
<text x="172.2" y="161.2">ENCLOSURE DOOR</text>
<text x="229.2" y="156.3">182</text>
<text x="229.2" y="160.6">183</text>
<text x="84.7" y="165">133</text>
<text x="150.1" y="163.1">133T1</text>
<text x="150.1" y="167.4">133T2</text>
<text x="170.5" y="162.9">DL133</text>
<text x="229.2" y="165">184</text>
<text x="84.7" y="169.3">134</text>
<text x="84.7" y="173.7">135</text>
<text x="229.2" y="169.3">185</text>
<text x="229.2" y="173.7">186</text>
<text x="84.7" y="178">136</text>
<text x="95.7" y="178.8">1</text>
<text x="100" y="178.8">1</text>
<text x="104.4" y="178.8">1</text>
<text x="233.3" y="179.2">L1A</text>
<text x="233.4" y="177.2">200</text>
<text x="234.2" y="175.8">2</text>
<text x="237.7" y="179.7">L2A</text>
<text x="237.8" y="177.7">200</text>
<text x="238.5" y="176.3">2</text>
<text x="94.8" y="182.3">T1A</text>
<text x="94.9" y="180.2">150</text>
<text x="99.3" y="180.2">150</text>
<text x="103.5" y="182.3">T3A</text>
<text x="103.6" y="180.2">150</text>
</g>
<g font-size="1.3">
<text x="252.8" y="24.5">FU152</text>
<text x="133" y="48.1">FU106</text>
<text x="191.6" y="50.5">FU107</text>
<text x="119.2" y="98.4">FU118</text>
<text x="133.6" y="162.5">FU133</text>
</g>
<g font-size="1.2">
<text x="289.6" y="22.3">086816</text>
<text x="257.2" y="27.5">090318</text>
<text x="324.3" y="33.1">POWERFLEX</text>
<text x="328.7" y="34.6">VFD</text>
<text x="333.3" y="33.1">525</text>
<text x="327.9" y="36">DRIVE</text>
<text x="337.8" y="39.1">GND</text>
<text x="107.7" y="44.9">091745</text>
<text x="333.6" y="43.5">01/ENABLE</text>
<text x="137.3" y="51.1">090318</text>
<text x="171.1" y="49.9">136004</text>
<text x="194.5" y="53.5">P00854202</text>
<text x="272.1" y="58">VFD</text>
<text x="275.8" y="58">SETTINGS</text>
<text x="283.4" y="58">FOR</text>
<text x="286.8" y="58">VFD152</text>
<text x="336.5" y="56.6">04/COM</text>
<text x="273.5" y="61.6">PARAMETER</text>
<text x="284.7" y="61.6">SETTING</text>
<text x="117.5" y="70.9">OPTIONAL</text>
<text x="125" y="70.9">HIGH</text>
<text x="129.1" y="70.9">VOLTAGE</text>
<text x="136.3" y="70.9">DISCONNECT</text>
<text x="319.9" y="82.5">R1</text>
<text x="337.4" y="82.5">BR+</text>
<text x="337.4" y="86.8">BR-</text>
<text x="322.2" y="95.5">R6</text>
<text x="123.5" y="101.4">090318</text>
<text x="167.4" y="96.2">086816</text>
<text x="137.9" y="165.5">090319</text>
<text x="167" y="164">L1</text>
<text x="169.5" y="166.5">DOOR</text>
<text x="173.8" y="166.5">LOCK</text>
<text x="167" y="168.4">L2</text>
<text x="170.7" y="168">480VAC</text>
</g>
<g font-size="1.1">
<text x="254.6" y="26">3A</text>
<text x="281.6" y="26">L1</text>
<text x="287.8" y="26">T1</text>
<text x="320" y="26">L1</text>
<text x="254.6" y="30.3">3A</text>
<text x="254.6" y="34.7">3A</text>
<text x="281.6" y="30.3">L2</text>
<text x="281.6" y="34.7">L3</text>
<text x="287.8" y="30.3">T2</text>
<text x="287.8" y="34.7">T3</text>
<text x="320" y="30.3">L2</text>
<text x="281.6" y="39.1">GND</text>
<text x="287" y="39.1">GND</text>
<text x="320" y="39">GND</text>
<text x="319.7" y="43.3">S1</text>
<text x="321.2" y="47.7">S2</text>
<text x="134.8" y="49.6">1A</text>
<text x="134.8" y="54">1A</text>
<text x="165.8" y="49.6">L1</text>
<text x="165.8" y="54">L2</text>
<text x="178.8" y="52">24+</text>
<text x="193.1" y="52">10A</text>
<text x="319.7" y="52.1">S+</text>
<text x="134.8" y="58.3">1A</text>
<text x="165.8" y="58.3">L3</text>
<text x="171.7" y="57.8">SUPPLY</text>
<text x="172" y="54">24VDC</text>
<text x="172" y="55.9">POWER</text>
<text x="165.8" y="62.7">GND</text>
<text x="178.8" y="60.6">24-</text>
<text x="319.7" y="64.9">13</text>
<text x="321.3" y="63">10V</text>
<text x="319.7" y="69.4">14</text>
<text x="321.3" y="66.3">0-10V</text>
<text x="321.3" y="70.7">COM</text>
<text x="319.7" y="73.8">15</text>
<text x="321.3" y="75.2">4-20mA</text>
<text x="319.7" y="78.2">16</text>
<text x="319.7" y="86.7">R2</text>
<text x="319.7" y="91.1">R5</text>
<text x="120.7" y="99.9">25A</text>
<text x="165.6" y="99.9">T1</text>
<text x="120.7" y="104.2">25A</text>
<text x="165.6" y="104.2">T2</text>
<text x="120.7" y="108.6">25A</text>
<text x="159.4" y="113">GND</text>
<text x="164.8" y="113">GND</text>
<text x="165.6" y="108.6">T3</text>
<text x="135.4" y="164">1A</text>
<text x="135.4" y="168.4">1A</text>
</g>
<text font-size=".9" x="335" y="65.2">ETHERNET 1</text>
</svg>
